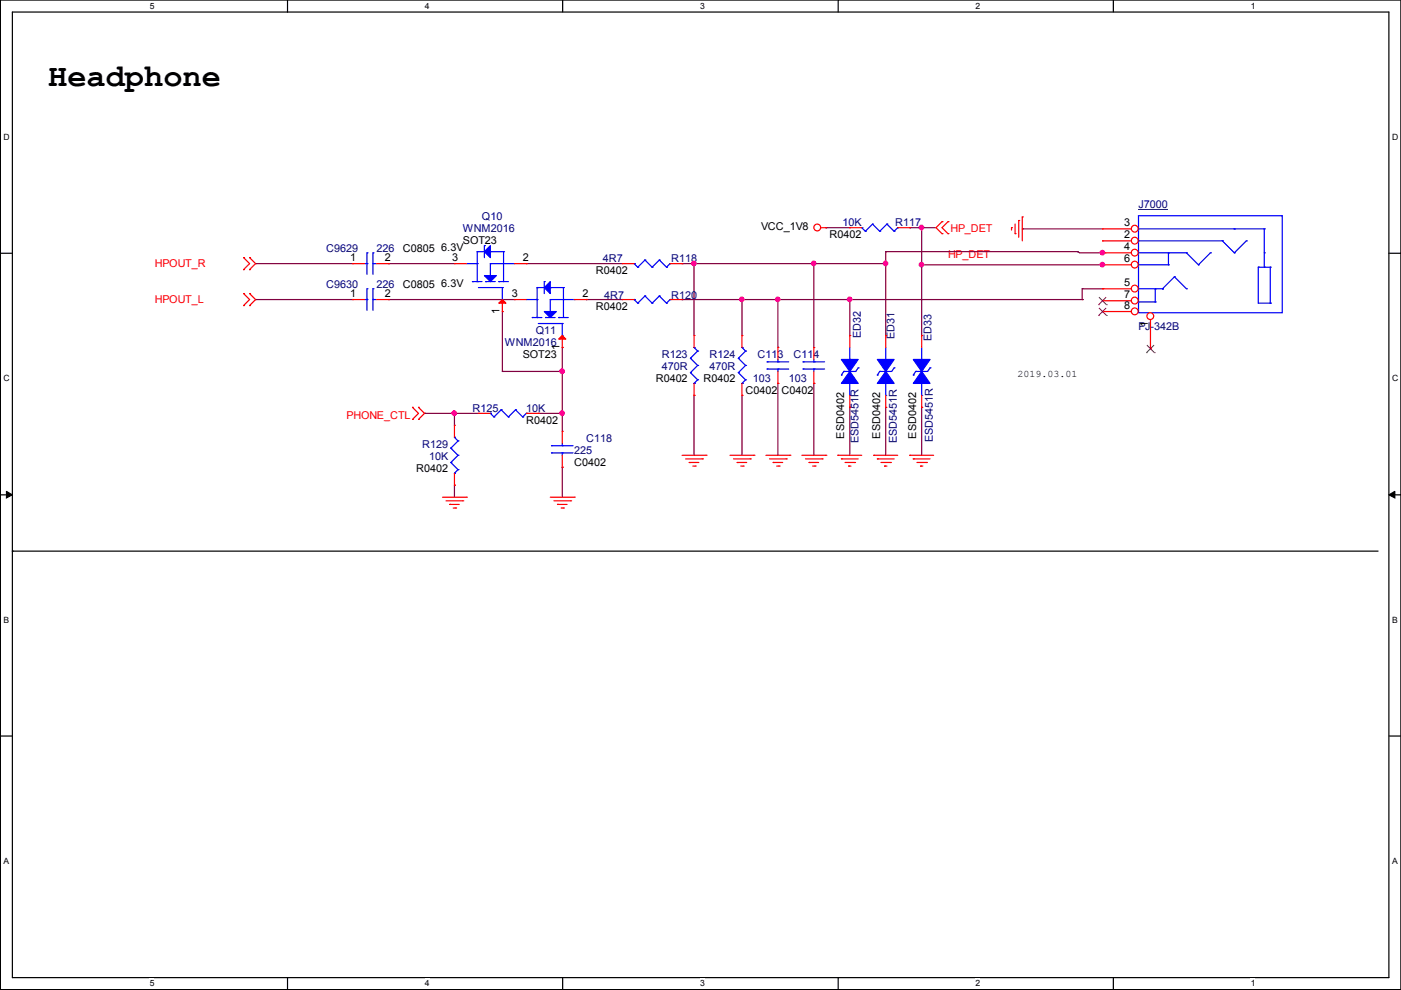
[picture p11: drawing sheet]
<svg xmlns="http://www.w3.org/2000/svg" width="297mm" height="210mm" viewBox="0 0 297 210" stroke-linecap="round" stroke-linejoin="round" font-family="sans-serif">
<path d="M.1 0h296.9v209.8h-296.9zM2.6 2.6h291.9v204.7h-291.9z" fill="none" stroke="#000" stroke-width=".25"/>
<g fill="#fff">
<path d="M31.7 .3h1v1.9h-1z"/>
<path d="M31.7 207.5h1v2h-1z"/>
</g>
<path d="M61 0v2.6M61 207.3v2.5" fill="none" stroke="#000" stroke-width=".25"/>
<g fill="#fff">
<path d="M90.1 .3h.9v1.9h-.9z"/>
<path d="M90.1 207.5h.9v2h-.9z"/>
</g>
<path d="M119.3 0v2.6M119.3 207.3v2.5" fill="none" stroke="#000" stroke-width=".25"/>
<g fill="#fff">
<path d="M148.4 .3h1v1.9h-1z"/>
<path d="M148.4 207.5h1v2h-1z"/>
</g>
<path d="M177.7 0v2.6M177.7 207.3v2.5" fill="none" stroke="#000" stroke-width=".25"/>
<g fill="#fff">
<path d="M206.8 .3h1v1.9h-1z"/>
<path d="M206.8 207.5h1v2h-1z"/>
</g>
<path d="M236.1 0v2.6M236.1 207.3v2.5" fill="none" stroke="#000" stroke-width=".25"/>
<g fill="#fff">
<path d="M265.2 .3h.9v1.9h-.9z"/>
<path d="M265.2 207.5h.9v2h-.9z"/>
<path d="M.8 28.1h1.1v2h-1.1z"/>
<path d="M295.1 28.1h1.2v2h-1.2z"/>
<path d="M.8 79.3h1.1v1.9h-1.1z"/>
<path d="M295.1 79.3h1.2v1.9h-1.2z"/>
</g>
<path d="M.1 53.7h2.5M294.5 53.7h2.5" fill="none" stroke="#000" stroke-width=".25"/>
<g fill="#fff">
<path d="M.8 130.5h1.1v1.9h-1.1z"/>
<path d="M295.1 130.5h1.1v1.9h-1.1z"/>
</g>
<path d="M.1 104.9h2.5M294.5 104.9h2.5" fill="none" stroke="#000" stroke-width=".25"/>
<path d="M1.4 104.2l1.2 .7-1.2 .7zM294.5 104.9l1.2-.7v1.4z" fill="#000" stroke="#000" stroke-width=".21"/>
<g fill="#fff">
<path d="M.8 181.6h1v2h-1z"/>
<path d="M295.1 181.6h1.1v2h-1.1z"/>
</g>
<path d="M2.6 116.9h.1M2.6 116.9h289.6M.1 156.1h2.5M294.5 156.1h2.5" fill="none" stroke="#000" stroke-width=".25"/>
<g fill="none" stroke="#800040" stroke-width=".25">
<path d="M54.2 55.9h20.6M54.2 55.9h.1M82.4 55.9h14M82.4 55.9h.1M111.6 55.9h.1M111.6 55.9h20.3M144.6 55.9h43.2M144.6 55.9h.1M147.2 55.9h.1M147.2 55.9v15.2M172.6 55.9h.1M172.6 55.9v17.8"/>
<path d="M175.1 48.3h5.1M175.1 48.3h.1M187.8 53.4h.1M187.8 55.9h.1M187.8 53.4v17.7M187.8 53.4h40.6M192.9 48.3h.1M192.9 48.3h5.6M195.4 48.3h.1M195.4 56.1h.1M195.4 56.1h38.6M195.4 48.3v22.8"/>
<path d="M216.7 48.5h17.1M216.7 48.5h.1M228.4 53.4h.1M228.4 53.4l.5 .2h5.4M233.8 56.1h.1M233.8 53.6h.1M234 56.1h.1M234.3 53.6h.1M54.2 63.5h20.6M54.2 63.5h.1M82.4 63.5h26.7M82.4 63.5h.1"/>
<path d="M106.5 66.1h.1M106.5 78.8h.1M106.5 66.1v12.7M106.5 78.8h12.7M119.2 78.8h.1M119.2 73.7h.1M119.2 73.7v17.8M124.3 63.5h.1M124.3 63.5h7.6M144.6 63.5h.1M144.6 63.5h84.8M157.3 63.5h.1"/>
<path d="M157.3 63.5v7.6M164.9 63.5h.1M164.9 63.5v10.2M180.2 63.5h.1M180.2 63.5v7.6M229.4 61.2h4.4M229.4 63.5h.1M229.4 61.2h.1M229.4 61.2v2.3M90 87.6h.1M90 87.6h11.4M96.4 87.6h.1"/>
<path d="M96.4 87.6v2.6M114.1 87.6h.1M114.1 87.6h5.1M119.2 87.6h.1M119.2 99.1h.1M119.2 99.1v6.3M147.2 83.8h.1M147.2 83.8v12.7M157.3 83.8h.1M157.3 83.8v12.7M164.9 81.3h.1M164.9 81.3v15.2"/>
<path d="M172.6 81.3h.1M172.6 81.3v15.2M180.2 86.4h.1M180.2 86.4v10.1M187.8 86.4h.1M187.8 86.4v10.1M195.4 86.4h.1M195.4 86.4v10.1M96.4 102.9h.1M96.4 102.9v2.5"/>
</g>
<g fill="#f0f" stroke="#f0f" stroke-width=".25">
<circle cx="164.9" cy="63.5" r=".47"/>
<circle cx="172.5" cy="55.9" r=".47"/>
<circle cx="147.1" cy="55.9" r=".47"/>
<circle cx="195.4" cy="56.1" r=".47"/>
<circle cx="233.7" cy="56.1" r=".47"/>
<circle cx="195.4" cy="48.2" r=".47"/>
<circle cx="119.2" cy="87.6" r=".47"/>
<circle cx="157.3" cy="63.5" r=".47"/>
<circle cx="187.7" cy="55.9" r=".47"/>
<circle cx="180.1" cy="63.5" r=".47"/>
<circle cx="119.2" cy="78.7" r=".47"/>
<circle cx="96.3" cy="87.6" r=".47"/>
<circle cx="233.7" cy="53.6" r=".47"/>
</g>
<g fill="none" stroke="#f00" stroke-width=".25">
<path d="M51.6 54.6h.1M51.6 57.2h.1M51.6 54.6l1.3 1.3-1.3 1.3M52.9 57.2h.1M52.9 54.6h.1M52.9 54.6l1.3 1.3-1.3 1.3M74.8 55.9h2.5M74.8 55.9h.1M79.8 55.9h2.6M82.4 55.9h.1M131.9 55.9h2.6M131.9 55.9h.1"/>
<path d="M142.1 55.9h2.5M144.6 55.9h.1M174.1 48.3h1M175.1 48.3h.1M180.2 48.3h2.5M180.2 48.3h.1M190.3 48.3h2.6M192.9 48.3h.1M199.7 47h.1M199.7 49.5h.1M199.7 47l-1.2 1.3 1.2 1.2M201 47l-1.3 1.3 1.3 1.2"/>
<path d="M201 49.5h.1M201 47h.1M214.5 48.3h.1M214.5 48.3v.5M215.2 49.5h.1M215.2 47.5v2M216 46.8h.1M216 46.8v3.5M216.7 46h.1M216.7 46v5.1M51.6 62.2h.1M51.6 64.8h.1"/>
<path d="M51.6 62.2l1.3 1.3-1.3 1.3M52.9 64.8h.1M52.9 62.2h.1M52.9 62.2l1.3 1.3-1.3 1.3M74.8 63.5h2.5M74.8 63.5h.1M79.8 63.5h2.6M82.4 63.5h.1M109.1 63.5h.1M109.1 63.5h2.5M119.2 73.7h.1M119.2 71.1v2.6"/>
<path d="M121.8 63.5h2.5M124.3 63.5h.1M131.9 63.5h2.6M131.9 63.5h.1M142.1 63.5h2.5M144.6 63.5h.1M157.3 71.1h.1M157.3 71.1v2.6M164.9 73.7h.1M164.9 73.7v2.5M164.9 78.8v2.5M172.6 73.7h.1"/>
<path d="M172.6 73.7v2.5M172.6 78.8v2.5M187.8 71.1h.1M187.8 71.1v2.6M195.4 71.1h.1M195.4 71.1v2.6M87.5 86.4h.1M87.5 88.9h.1M87.5 86.4l1.2 1.2-1.2 1.3M88.7 86.4l1.3 1.2-1.3 1.3M88.7 88.9h.1M88.7 86.4h.1"/>
<path d="M96.4 90.2h.1M96.4 90.2v2.5M101.4 87.6h.1M101.4 87.6h2.6M111.6 87.6h2.5M114.1 87.6h.1M119.2 99.1h.1M119.2 91.5h.1M119.2 91.5v2.5M119.2 96.5v2.6M144.6 96.5h5.1M145.4 97.3h3.5"/>
<path d="M146.1 98.1h.1M146.1 98.1h2.1M146.9 98.8h.5M147.4 98.8h.1M148.9 97.3h.1M149.7 96.5h.1M154.8 96.5h5.1M155.5 97.3h3.6M156.3 98.1h2M156.3 98.1h.1M157.1 98.8h.5M157.3 83.8h.1"/>
<path d="M157.3 81.3v2.5M157.6 98.8h.1M159.1 97.3h.1M159.9 96.5h.1M162.4 96.5h5.1M163.2 97.3h3.5M163.9 98.1h2M163.9 98.1h.1M164.7 98.8h.5M164.9 81.3h.1M165.2 98.8h.1M166.7 97.3h.1"/>
<path d="M167.5 96.5h.1M170 96.5h5.1M170.8 97.3h3.5M171.5 98.1h.1M171.5 98.1h2.1M172.3 98.8h.5M172.6 81.3h.1M172.8 98.8h.1M174.3 97.3h.1M175.1 96.5h.1M177.6 96.5h5.1M177.6 96.5h.1"/>
<path d="M178.4 97.3h.1M178.4 97.3h3.5M179.2 98.1h2M179.9 98.8h.1M179.9 98.8h.5M181.2 98.1h.1M185.3 96.5h.1M185.3 96.5h5M186 97.3h3.6M186 97.3h.1M186.8 98.1h2M187.5 98.8h.1"/>
<path d="M187.5 98.8h.5M187.8 86.4h.1M187.8 83.8v2.6M188.8 98.1h.1M192.9 96.5h.1M192.9 96.5h5.1M193.6 97.3h.1M193.6 97.3h3.6M194.4 98.1h2M195.2 98.8h.1M195.2 98.8h.5M195.4 86.4h.1"/>
<path d="M195.4 83.8v2.6M196.4 98.1h.1M93.8 105.4h5.1M94.6 106.2h3.5M95.3 106.9h.1M95.3 106.9h2.1M96.1 107.7h.5M96.4 102.9h.1M96.4 100.3v2.6M96.6 107.7h.1M98.1 106.2h.1M98.9 105.4h.1"/>
<path d="M116.7 105.4h5.1M117.4 106.2h3.6M118.2 106.9h2M118.2 106.9h.1M119 107.7h.5M119.5 107.7h.1M121 106.2h.1M121.8 105.4h.1"/>
<circle cx="173.3" cy="48.2" r=".72"/>
</g>
<g fill="none" stroke="#00f" stroke-width=".25">
<path d="M77.3 55.9h.5M77.8 55.9h.1M77.8 53.6h.1M77.8 53.6v4.6M79.1 53.6h.1M79.1 55.9h.1M79.1 53.6v4.6M79.1 55.9h.7M115.4 59.7h.1M115.4 59.7v2.5M134.5 55.9h.1M134.5 55.9l.7 .8"/>
<path d="M135.2 56.7h.1M136.7 55.1h.1M136.7 55.1l-1.5 1.6M136.7 55.1l1.6 1.6M138.3 56.7h.1M139.8 55.1h.1M139.8 55.1l-1.5 1.6M139.8 55.1l1.5 1.6M141.3 56.7h.1M142.1 55.9h.1M142.1 55.9l-.8 .8M182.7 48.3h.1"/>
<path d="M182.7 48.3l.8 .7M183.5 49h.1M185 47.5l-1.5 1.5M185 47.5h.1M185 47.5l1.5 1.5M186.5 49h.1M188 47.5l-1.5 1.5M188 47.5h.1M188 47.5l1.6 1.5M189.6 49h.1M190.3 48.3l-.7 .7M190.3 48.3h.1"/>
<path d="M241.4 48.5h26.7M241.4 51.1h17.8M241.4 53.6h10.1M241.4 56.1h6.3M241.4 45.7h30.5v20.6h-30.5zM247.7 56.1h.1M247.7 53.6h.1M247.7 53.6v2.5M249 58.7l-2.5 2.5M249 58.7h.1M249 58.7l2.5 2.5M251.5 53.6h.1"/>
<path d="M251.5 53.6l2.6 2.5M254.1 56.1h.1M256.6 53.6l-2.5 2.5M256.6 53.6h.1M259.2 51.1h.1M259.2 51.1l2.5 2.5M261.7 48.5h.1M261.7 53.6h.1M264.2 51.1h.1M264.2 51.1l-2.5 2.5M266.8 56.7h.1M266.8 56.7h2.5"/>
<path d="M266.8 56.7v7.6h2.5M268.1 48.5h.1M268.1 53.6h.1M268.1 56.7h.1M268.1 48.5v8.2M269.3 56.7h.1M269.3 56.7v7.6M77.3 63.5h.5M77.8 63.5h.1M77.8 61.2h.1M77.8 61.2v4.6M79.1 61.2h.1"/>
<path d="M79.1 63.5h.1M79.1 61.2v4.6M79.1 63.5h.7M111.6 63.5h2.3M112.9 67.3h2M112.9 67.3h.1M113.9 61h.1M113.9 67.3h.1M113.9 63.5h.1M113.9 61v6.3M113.9 61h1.5M114.1 68.6h5.1"/>
<path d="M115.7 67.3h.1M115.7 67.3h2M116.7 61h.1M116.7 63.5h.1M116.7 63.5h5.1M116.7 63.5v2.6M116.7 61h2.8M118.4 67.3h2.1M118.4 67.3h.1M119.2 68.6h.1M119.2 71.1h.1M119.2 68.6v2.5"/>
<path d="M119.5 61h.1M119.5 61v6.3M121.8 63.5h.1M134.5 63.5h.1M134.5 63.5l.7 .8M135.2 64.3h.1M136.7 62.8h.1M136.7 62.8l-1.5 1.5M136.7 62.8l1.6 1.5M138.3 64.3h.1M139.8 62.8h.1M139.8 62.8l-1.5 1.5"/>
<path d="M139.8 62.8l1.5 1.5M141.3 64.3h.1M142.1 63.5h.1M142.1 63.5l-.8 .8M156.5 76h.1M156.5 79h.1M156.5 76l1.6 1.5M156.5 79l1.6 1.5M157.3 73.7h.1M157.3 73.7l.8 .7M158.1 74.4h.1M158.1 77.5h.1"/>
<path d="M158.1 74.4l-1.6 1.6M158.1 77.5l-1.6 1.5M162.6 76.7h4.6M162.6 78.2h4.6M162.6 76.7h.1M162.6 78.2h.1M164.9 78.2h.1M164.9 76.7h.1M164.9 76.2v.5M164.9 78.2v.6M170.3 76.7h4.5M170.3 78.2h4.5"/>
<path d="M170.3 76.7h.1M170.3 78.2h.1M172.6 78.2h.1M172.6 76.7h.1M172.6 76.2v.5M172.6 78.2v.6M186 79.5h.1M186.5 78.8h.1M186.5 78.8l-.5 .7M187.8 76.2h.1M187.8 73.7v2.5M189.6 78l-.5 .8h-2.6"/>
<path d="M189.6 78h.1M193.6 79.5h.1M194.1 78.8h.1M194.1 78.8l-.5 .7M195.4 76.2h.1M195.4 73.7v2.5M197.2 78l-.5 .8h-2.6M197.2 78h.1M241.4 61.2h5.1M241.4 64h3.5M244.9 64h.1M244.9 61.2h.1"/>
<path d="M244.9 61.2v2.8M246.5 61.2h.1M251.5 61.2h.1M269.3 64.3h.1M95.6 95h.1M95.6 98.1h.1M95.6 95l1.5 1.5M95.6 98.1l1.5 1.5M96.4 92.7h.1M96.4 92.7l.7 .8M97.1 93.5h.1M97.1 96.5h.1"/>
<path d="M97.1 99.6h.1M97.1 93.5l-1.5 1.5M97.1 96.5l-1.5 1.6M97.1 99.6l-.7 .7M104 87.6h.1M104 87.6l.7 .8M104.7 88.4h.1M106.3 86.9l1.5 1.5M106.3 86.9h.1M106.3 86.9l-1.6 1.5M107.8 88.4h.1M109.3 86.9h.1"/>
<path d="M109.3 86.9l-1.5 1.5M109.3 86.9l1.5 1.5M110.8 88.4h.1M111.6 87.6h.1M111.6 87.6l-.8 .8M116.9 94.5h4.6M116.9 96h4.6M116.9 94.5h.1M116.9 96h.1M119.2 96h.1M119.2 94.5h.1M119.2 94v.5"/>
<path d="M119.2 96v.5M157.3 81.3h.1M158.1 80.5h.1M158.1 80.5l-.8 .8M187.8 83.8h.1M187.8 81.3v2.5M195.4 83.8h.1M195.4 81.3v2.5M96.4 100.3h.1"/>
</g>
<g fill="#00f" stroke="#00f" stroke-width=".25">
<path d="M115.4 66.1h2.5l-1.2 1.2z"/>
<path d="M115.4 61l1.3-1.3v2.5z"/>
<path d="M193.6 76.2h3.6l-1.8 2.6z" fill-rule="evenodd"/>
<path d="M195.4 78.8l1.8 2.5h-3.6z" fill-rule="evenodd"/>
<path d="M186 76.2h3.6l-1.8 2.6z" fill-rule="evenodd"/>
<path d="M187.8 78.8l1.8 2.5h-3.6z" fill-rule="evenodd"/>
</g>
<path d="M118.4 71.9l.8-.8 .8 .8z" fill="#f00" stroke="#f00" stroke-width=".25"/>
<path d="M241.4 44.5h6.2" fill="none" stroke="#000080" stroke-width=".21"/>
<circle cx="240.6" cy="61.2" r=".72" fill="#fff" stroke="#f00" stroke-width=".25"/>
<path d="M233.8 61.2h6.1M233.8 61.2h.1" fill="none" stroke="#f00" stroke-width=".25"/>
<circle cx="240.6" cy="48.5" r=".72" fill="#fff" stroke="#f00" stroke-width=".25"/>
<path d="M233.8 48.5h6.1M233.8 48.5h.1" fill="none" stroke="#f00" stroke-width=".25"/>
<circle cx="240.6" cy="53.6" r=".72" fill="#fff" stroke="#f00" stroke-width=".25"/>
<path d="M233.8 53.6h6.1M233.8 53.6h.1" fill="none" stroke="#f00" stroke-width=".25"/>
<circle cx="240.6" cy="51" r=".72" fill="#fff" stroke="#f00" stroke-width=".25"/>
<path d="M233.8 51.1h6.1M233.8 51.1h.1" fill="none" stroke="#f00" stroke-width=".25"/>
<circle cx="240.6" cy="63.7" r=".72" fill="#fff" stroke="#f00" stroke-width=".25"/>
<path d="M233.8 63.8h6.1M233.8 63.8h.1" fill="none" stroke="#f00" stroke-width=".25"/>
<path d="M232.9 64.6h.1M233 63l1.6 1.6M234.5 63l-1.6 1.6M234.6 64.6h.1" fill="none" stroke="#804000" stroke-width=".21"/>
<circle cx="240.6" cy="56.1" r=".72" fill="#fff" stroke="#f00" stroke-width=".25"/>
<path d="M233.8 56.1h6.1M233.8 56.1h.1" fill="none" stroke="#f00" stroke-width=".25"/>
<circle cx="240.6" cy="66" r=".72" fill="#fff" stroke="#f00" stroke-width=".25"/>
<path d="M233.8 66.1h6.1M233.8 66.1h.1" fill="none" stroke="#f00" stroke-width=".25"/>
<path d="M232.9 66.9h.1M233 65.3l1.6 1.6M234.5 65.3l-1.6 1.6M234.6 66.9h.1" fill="none" stroke="#804000" stroke-width=".21"/>
<circle cx="243.9" cy="67" r=".72" fill="#fff" stroke="#f00" stroke-width=".25"/>
<g fill="none" stroke="#f00" stroke-width=".25">
<path d="M96.4 55.9h.1M96.4 55.9h2.5M109.1 55.9h2.5M111.6 55.9h.1M106.5 66.1h.1M106.5 63.5v2.6M147.2 71.1h.1M147.2 71.1v2.6M180.2 71.1h.1M180.2 71.1v2.6M243.9 73.9h.1M243.9 67.8v6.1"/>
<path d="M147.2 83.8h.1M147.2 81.3v2.5M180.2 86.4h.1M180.2 83.8v2.6"/>
</g>
<path d="M243.1 74.8h.1M243.2 73.2l1.6 1.6M244.7 73.2l-1.6 1.6M244.8 74.8h.1" fill="none" stroke="#804000" stroke-width=".21"/>
<g fill="#00f" stroke="#00f" stroke-width=".25">
<path d="M102.7 58.4h2.5l-1.2 1.3z"/>
<path d="M102.7 53.4l1.3-1.3v2.5z"/>
<path d="M178.4 76.2h3.5l-1.7 2.6z" fill-rule="evenodd"/>
<path d="M180.2 78.8l1.7 2.5h-3.5z" fill-rule="evenodd"/>
</g>
<g fill="none" stroke="#00f" stroke-width=".25">
<path d="M98.9 55.9h2.3M100.2 59.7h2M100.2 59.7h.1M101.2 53.4h.1M101.2 59.7h.1M101.2 55.9h.1M101.2 53.4v6.3M101.2 53.4h1.5M102.7 52.1h.1M102.7 52.1v2.5M103 59.7h.1M103 59.7h2"/>
<path d="M104 53.4h.1M104 55.9h.1M104 55.9h5.1M104 55.9v2.5M104 53.4h2.8M105.7 59.7h2.1M105.7 59.7h.1M106.8 53.4h.1M106.8 53.4v6.3M109.1 55.9h.1M101.4 61h5.1M106.5 61h.1"/>
<path d="M106.5 63.5h.1M106.5 61v2.5M146.4 76h.1M146.4 79h.1M146.4 76l1.5 1.5M146.4 79l1.5 1.5M147.2 73.7h.1M147.2 73.7l.7 .7M147.9 74.4h.1M147.9 77.5h.1M147.9 74.4l-1.5 1.6M147.9 77.5l-1.5 1.5"/>
<path d="M178.4 79.5h.1M178.9 78.8h.1M178.9 78.8l-.5 .7M180.2 76.2h.1M180.2 73.7v2.5M181.9 78l-.5 .8h-2.5M181.9 78h.1M147.2 81.3h.1M147.9 80.5h.1M147.9 80.5l-.7 .8M180.2 83.8h.1M180.2 81.3v2.5"/>
</g>
<path d="M105.7 64.3l.8-.8 .8 .8z" fill="#f00" stroke="#f00" stroke-width=".25"/>
<g fill="#f0f" stroke="#f0f" stroke-width=".25">
<circle cx="164.9" cy="63.5" r=".47"/>
<circle cx="172.5" cy="55.9" r=".47"/>
<circle cx="147.1" cy="55.9" r=".47"/>
<circle cx="195.4" cy="56.1" r=".47"/>
<circle cx="233.7" cy="56.1" r=".47"/>
<circle cx="195.4" cy="48.2" r=".47"/>
<circle cx="119.2" cy="87.6" r=".47"/>
<circle cx="157.3" cy="63.5" r=".47"/>
<circle cx="187.7" cy="55.9" r=".47"/>
<circle cx="180.1" cy="63.5" r=".47"/>
<circle cx="119.2" cy="78.7" r=".47"/>
<circle cx="96.3" cy="87.6" r=".47"/>
<circle cx="233.7" cy="53.6" r=".47"/>
</g>
<text font-size="6.8" x="10.2" y="18.3">Headphone</text>
<g font-size="2.3" fill="#000080">
<text x="102.2" y="46.7">Q10</text>
<text x="178.6" y="47.9">10K</text>
<text x="189.8" y="47.9">R117</text>
<text x="241.4" y="44.1">J7000</text>
<text x="69.2" y="53.5">C9629</text>
<text x="79.8" y="53.5">226</text>
<text x="98.1" y="49.2">WNM2016</text>
<text x="127.8" y="55.6">4R7</text>
<text x="142.3" y="55.6">R118</text>
<text x="69.2" y="61.1">C9630</text>
<text x="79.8" y="61.1">226</text>
<text x="128.1" y="63.4">4R7</text>
<text x="142.3" y="63.4">R120</text>
<text x="113.6" y="70.8">Q11</text>
<text x="182.5" y="71.6" transform="rotate(-90 182.5 71.6)">ED32</text>
<text x="189.7" y="71.9" transform="rotate(-90 189.7 71.9)">ED31</text>
<text x="241.4" y="70">PJ-342B</text>
<text x="107" y="73.3">WNM2016</text>
<text x="140.3" y="75.9">R123</text>
<text x="150.5" y="75.9">R124</text>
<text x="160.6" y="75.9">C113</text>
<text x="168.2" y="75.9">C114</text>
<text x="197.5" y="72.4" transform="rotate(-90 197.5 72.4)">ED33</text>
<text x="140.3" y="78.4">470R</text>
<text x="150.5" y="78.4">470R</text>
<text x="159.6" y="81">103</text>
<text x="167.2" y="81">103</text>
<text x="100.2" y="87.3">R125</text>
<text x="111.6" y="87.3">10K</text>
<text x="89.5" y="94.9">R129</text>
<text x="124.3" y="93.7">C118</text>
<text x="182" y="94" transform="rotate(-90 182 94)">ESD5451R</text>
<text x="190.2" y="94" transform="rotate(-90 190.2 94)">ESD5451R</text>
<text x="197.8" y="93.7" transform="rotate(-90 197.8 93.7)">ESD5451R</text>
<text x="91" y="97.5">10K</text>
<text x="121.8" y="96.2">225</text>
</g>
<g font-size="2.3">
<text x="238.3" y="47.9">3</text>
<text x="85.4" y="53.5">C0805</text>
<text x="93.6" y="53.3">6.3V</text>
<text x="98.1" y="51.7">SOT23</text>
<text x="161.4" y="48.7">VCC_1V8</text>
<text x="175.9" y="50.5">R0402</text>
<text x="238.3" y="53">4</text>
<text x="238.3" y="50.5">2</text>
<text x="74.3" y="55.3">1</text>
<text x="81.6" y="55.3">2</text>
<text x="95.8" y="55.3">3</text>
<text x="110.8" y="55.3">2</text>
<text x="126.3" y="58.1">R0402</text>
<text x="238.3" y="55.6">6</text>
<text x="74.3" y="62.9">1</text>
<text x="81.6" y="62.9">2</text>
<text x="85.4" y="61.1">C0805</text>
<text x="93.6" y="60.9">6.3V</text>
<text x="108.5" y="62.9">3</text>
<text x="123.5" y="62.9">2</text>
<text x="126.3" y="65.7">R0402</text>
<text x="238.3" y="60.6">5</text>
<text x="238.3" y="63.2">7</text>
<text x="238.3" y="65.5">8</text>
<text x="105.9" y="66.6" transform="rotate(-90 105.9 66.6)">1</text>
<text x="243.3" y="69.4" transform="rotate(-90 243.3 69.4)">1</text>
<text x="110.8" y="75.9">SOT23</text>
<text x="118.6" y="74.2" transform="rotate(-90 118.6 74.2)">1</text>
<text x="139" y="81">R0402</text>
<text x="149.2" y="81">R0402</text>
<text x="158.1" y="83.5">C0402</text>
<text x="165.7" y="83.5">C0402</text>
<text x="111.6" y="89.8">R0402</text>
<text x="179" y="93" transform="rotate(-90 179 93)">ESD0402</text>
<text x="186.6" y="93" transform="rotate(-90 186.6 93)">ESD0402</text>
<text x="194.2" y="93" transform="rotate(-90 194.2 93)">ESD0402</text>
<text x="88.2" y="100">R0402</text>
<text x="121.8" y="98.7">C0402</text>
</g>
<g font-size="2.3" fill="#f00">
<text x="201.5" y="49.2">HP_DET</text>
<text x="32.9" y="56.6">HPOUT_R</text>
<text x="201" y="54.8">HP_DET</text>
<text x="32.9" y="64.2">HPOUT_L</text>
<text x="73.5" y="88.8">PHONE_CTL</text>
</g>
<text font-size="2.1" x="215.7" y="79.9">2019.03.01</text>
<g font-size="1.8">
<text x="31.7" y="1.9">5</text>
<text x="90.1" y="1.9">4</text>
<text x="148.4" y="1.9">3</text>
<text x="206.8" y="1.9">2</text>
<text x="265.2" y="1.9">1</text>
<text x=".8" y="29.7">D</text>
<text x="295.1" y="29.7">D</text>
<text x=".8" y="80.9">C</text>
<text x="295.1" y="80.9">C</text>
<text x=".8" y="132.1">B</text>
<text x="295.1" y="132.1">B</text>
<text x=".8" y="183.2">A</text>
<text x="295.1" y="183.2">A</text>
<text x="31.7" y="209.1">5</text>
<text x="90.1" y="209.1">4</text>
<text x="148.4" y="209.1">3</text>
<text x="206.8" y="209.1">2</text>
<text x="265.2" y="209.1">1</text>
</g>
</svg>
